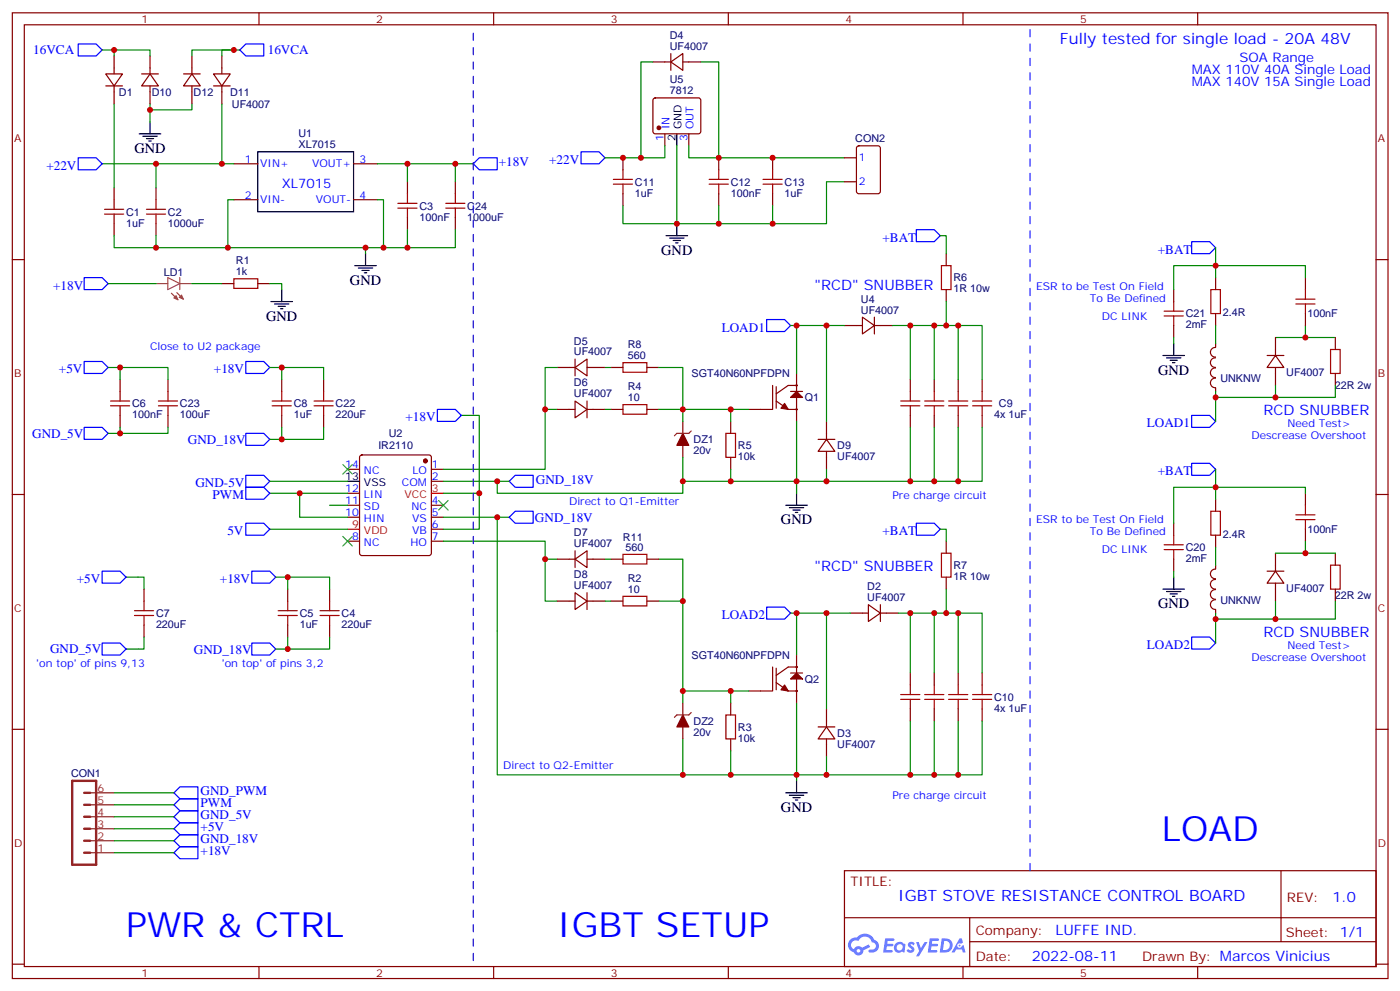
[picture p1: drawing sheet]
<svg xmlns="http://www.w3.org/2000/svg" width="413mm" height="292mm" viewBox="0 0 413 292" stroke-linecap="round" stroke-linejoin="round" font-family="sans-serif">
<g fill="none" stroke="#870000" stroke-width=".35">
<path d="M3.6 3.8h405.4v284.3h-405.4zM7.2 7.3h398.2v277.3h-398.2zM76.3 3.8v3.5M145.5 3.8v3.5M214.6 3.8v3.5M283.7 3.8v3.5M352.9 3.8v3.5M3.6 76.4h3.6M405.4 76.4h3.6M3.6 145.6h3.6M405.4 145.6h3.6M3.6 214.7h3.6"/>
<path d="M405.4 214.7h3.6M248.8 256.4h156.6v28.2h-156.6zM377.4 256.4v20.9M248.8 270.2h156.5M285.7 277.3h119.6M285.7 270.2v14.1M3.6 283.9h3.6M76.3 284.6v3.5M145.5 284.6v3.5M214.6 284.6v3.5M283.7 284.6v3.5M352.9 284.6v3.5"/>
<path d="M405.4 283.9h3.6"/>
</g>
<g fill="#5487ff">
<path d="M267.8 277.5a1.22 1.22 0 0 1 1.7 .3l-.4 .6a.47 .47 0 0 0-.3-.4 .47 .47 0 0 0-.5 .2l.2 .2a1.14 1.14 0 0 1 .7 1.7 1.14 1.14 0 0 1-1.9 0l-.2-.2 .5-.5 .7 .4a.29 .29 0 0 0 .4-.2 .29 .29 0 0 0-.3-.4 1.04 1.04 0 0 1-.6-1.7z"/>
<path d="M260.8 276.3h2.4l.3 .2-.1 .5h-1.9l-.1 .9h1.5l.4 .4-.4 .3h-1.6l-.2 1.1 1.8 .1 .1 .3-.1 .3h-2.7z"/>
<path d="M274 276.3h2.3l.3 .2-.1 .5h-1.8l-.1 .9h1.5l.3 .4-.4 .3h-1.6l-.1 1.1 1.7 .1 .2 .3-.2 .3h-2.6z"/>
<path d="M282.7 276.3h.7l.3 1.2-.6 .4a.69 .69 0 0 0-1 .2 .69 .69 0 0 0 .5 1 .69 .69 0 0 0 .8-.6l.5-.3 .6 2.2h-.8l-.2-.8h-1.8l-.5 .8h-.8z"/>
<path d="M269.9 277.4h.8l.6 1.8 1.1-1.8h.9l-2.6 4.2h-.8l.9-1.6z"/>
<path d="M277.5 276.3l-.6 4.1h1.3a2.11 2.11 0 0 0 2.5-2.1 2.11 2.11 0 0 0-2.5-2zM278.2 277a1.39 1.39 0 0 1 1.7 1.4 1.39 1.39 0 0 1-1.8 1.3h-.3z"/>
<path d="M263.8 277.9a1.54 1.54 0 0 0-.1 2.2 1.54 1.54 0 0 0 2.2 .1l.6 .2 .3-2.3-.2-.2h-.4a1.49 1.49 0 0 0-2.4 0zM264.1 278.9a.94 .94 0 0 1 1.8 0 .94 .94 0 0 1-1.8 0z"/>
<path d="M250.5 276.7a2.18 2.18 0 0 0 1.1 3.7 1.44 1.44 0 0 0 1.6 .9 1.44 1.44 0 0 0 1.2-1.5l2-1-.5-.7-1.9 .9a1.47 1.47 0 0 0-2.4 .5 1.39 1.39 0 0 1-.7-2 1.39 1.39 0 0 1 2-.4 2.12 2.12 0 0 1 2.2-1.3 2.12 2.12 0 0 1 1.9 1.7 1.14 1.14 0 0 1 1.1 1.4 1.14 1.14 0 0 1-1.7 .7 .43 .43 0 0 0-.5 .4 .43 .43 0 0 0 .4 .5 1.98 1.98 0 0 0 2.5-1.3 1.98 1.98 0 0 0-1.2-2.5 3.1 3.1 0 0 0-5.3-.7l-.9 .1zM252.4 280a.55 .55 0 0 1 1.1 0 .55 .55 0 0 1-1.1 0z"/>
<circle cx="282.7" cy="278.4" r=".26"/>
</g>
<g fill="#870000" stroke="#870000" stroke-width=".35">
<path d="M232.9 117l1.8-1.7 1.8 1.7z"/>
<path d="M231.2 118.8l1 1.7-2.1-.3z"/>
<path d="M232.9 199.9l1.8-1.7 1.8 1.7z"/>
<path d="M231.2 201.7l1 1.7-2.1-.3z"/>
<path d="M201.2 127.6l1.8 3.5h-3.6z"/>
<path d="M201.2 210.5l1.8 3.5h-3.6z"/>
<circle cx="125.3" cy="135.7" r=".53"/>
<circle cx="194.1" cy="37.6" r=".53"/>
</g>
<g fill="none" stroke="#870000" stroke-width=".35">
<path d="M33.6 16.5v5.3M44.2 16.5v5.3M56.6 16.5v5.3M65.4 16.5v5.3M192.4 18.2h5.3M197.7 18.2l3.5-2.4v4.9zM197.7 15.8v4.9M201.2 18.2h5.3M31.2 21.8h4.9l-2.5 3.5zM31.2 25.3h4.9M33.6 25.3v5.3M41.7 21.8h5"/>
<path d="M44.2 21.8l2.5 3.5h-5zM44.2 25.3v5.3M54.1 21.8h4.9M56.6 21.8l2.4 3.5h-4.9zM56.6 25.3v5.3M62.9 21.8h4.9l-2.4 3.5zM62.9 25.3h4.9M65.4 25.3v5.3M192.6 29l.5-.2h12.7l.5 .2 .2 .5-.1 9.5-.6 .4-13-.1-.4-.6v-9.2zM195.9 39.4v3.5M203 39.4v3.5M33.6 55.3v3.5"/>
<path d="M46 55.3v3.5M68.9 48.2h7.1M68.9 58.8h7.1M104.2 48.2h7M104.2 58.8h7M120.1 53.5v3.5M134.2 53.5v3.5M183.6 46.5v3.5M183.6 57v3.6M211.8 46.5v3.5M211.8 57v3.6M227.6 46.5v3.5"/>
<path d="M227.6 57v3.6M248.8 46.5h3.5M248.8 53.5h3.5M252.6 43.1l.4-.2h5.7l.6 .5 .1 12.9-.5 .7h-5.9l-.6-.4-.1-13zM33.6 65.9v3.5M46 65.9v3.5M120.1 64.1v3.5M134.2 64.1v3.5M278.8 74.7v3.5M65.4 83.5h3.5M76 83.5h3.5M248.8 95.8h5.3"/>
<path d="M254.1 93.4l3.5 2.4-3.5 2.5zM257.6 93.4v4.9M257.6 95.8h5.3M278.8 85.3v3.5M345.8 85.3v3.5M345.8 95.8v3.6M358.2 81.7v3.6M358.2 92.3v3.5M375.8 99.4v5.3M384.6 81.7v3.6M384.6 92.3v3.5M393.5 99.4v3.5"/>
<path d="M35.4 111.7v3.6M49.5 111.7v3.6M83 111.7v3.6M95.4 111.7v3.6M164.1 108.2h5.3M169.4 108.2l3.6-2.5v5zM169.4 118.1l3.6 2.4-3.6 2.5zM169.4 105.7v5M173 108.2h5.3M173 118.1v4.9M180 108.2h3.6M190.6 108.2h3.5"/>
<path d="M227.6 113.5v7h-7M228.7 118.1l3.5 2.4h2.5M228.7 113.8v6.4M232.9 115.3h3.6M234.7 110v14.1M234.7 113.5h-2.5l-3.5 2.5M268.2 111.7v3.6M275.3 111.7v3.6M282.3 111.7v3.6M289.4 111.7v3.6M358.2 105.4a1.41 1.41 0 0 0-1.6 1.4 1.41 1.41 0 0 0 1.6 1.4M358.2 108.4a1.41 1.41 0 0 0-1.6 1.4 1.41 1.41 0 0 0 1.6 1.4"/>
<path d="M358.2 102.3a1.41 1.41 0 0 0-1.6 1.4 1.41 1.41 0 0 0 1.6 1.4M358.2 111.3a1.41 1.41 0 0 0-1.6 1.4 1.41 1.41 0 0 0 1.6 1.5v1.1M358.2 101.1v1.1M373.3 104.7h5M375.8 104.7l2.5 3.5h-5zM375.8 108.2v5.3M393.5 110v3.5M35.4 122.3v3.5M49.5 122.3v3.5M83 122.3v3.5M95.4 122.3v3.5M102.4 138.2h3.5"/>
<path d="M106.2 134.2l.4-.3h19.8l.5 .3 .2 .5v28.2l-.2 .5-.5 .2h-19.8l-.5-.3-.2-.4v-28.2zM127.1 138.2h3.5M164.1 120.5h5.3M173 120.5h5.3M180 120.5h3.6M190.6 120.5h3.5M201.2 124.1v3.5M201.2 131.1v3.6M215.3 124.1v3.5M215.3 134.7v3.5M241.1 129.4h4.9M243.5 129.4l2.5 3.5h-4.9z"/>
<path d="M243.5 124.1v5.3M243.5 132.9v5.3M268.2 122.3v3.5M275.3 122.3v3.5M282.3 122.3v3.5M289.4 122.3v3.5M102.4 148.8h3.5M102.4 152.3h3.5M102.4 159.3h3.5M102.4 145.2h3.5M127.1 141.7h3.5M127.1 148.8h3.5"/>
<path d="M127.1 152.3h3.5M127.1 155.8h3.5M127.1 159.3h3.5M278.8 159.3v3.6M345.8 154.1v3.5M358.2 147v3.5M358.2 157.6v3.5M384.6 145.2v3.6M384.6 155.8v3.5M42.4 173.5v3.5M84.8 173.5v3.5M97.1 173.5v3.5"/>
<path d="M164.1 177h5.3M164.1 164.6h5.3M169.4 164.6l3.6-2.4v4.9zM169.4 174.5l3.6 2.5-3.6 2.5zM169.4 162.2v4.9M173 177h5.3M173 174.5v5M173 164.6h5.3M180 177h3.6M180 164.6h3.6M190.6 177h3.5M190.6 164.6h3.5"/>
<path d="M255.9 178l3.5 2.5-3.5 2.5zM259.4 178v5M278.8 169.9v3.6M345.8 164.6v3.6M358.2 170.6a1.41 1.41 0 0 0-1.6 1.4 1.41 1.41 0 0 0 1.6 1.4M358.2 173.6a1.41 1.41 0 0 0-1.6 1.4 1.41 1.41 0 0 0 1.6 1.4M358.2 167.6a1.41 1.41 0 0 0-1.6 1.4 1.41 1.41 0 0 0 1.6 1.4M358.2 176.6a1.41 1.41 0 0 0-1.6 1.4 1.41 1.41 0 0 0 1.6 1.4v1.1M358.2 166.4v1.1M373.3 168.2h5M375.8 168.2l2.5 3.5h-5zM375.8 162.9v5.3"/>
<path d="M375.8 171.7v5.3M393.5 162.9v3.5M393.5 173.5v3.5M42.4 184v3.6M84.8 184v3.6M97.1 184v3.6M227.6 196.4v7h-7M228.7 196.7v6.4M232.9 198.2h3.6M234.7 192.9v14.1M234.7 196.4h-2.5l-3.5 2.5M250.6 180.5h5.3"/>
<path d="M259.4 180.5h5.3M268.2 198.2v3.5M275.3 198.2v3.5M282.3 198.2v3.5M289.4 198.2v3.5M201.2 207v3.5M201.2 214v3.6M215.3 207v3.5M215.3 217.6v3.5M228.7 201l3.5 2.4h2.5M241.1 214h4.9M243.5 214l2.5 3.6h-4.9z"/>
<path d="M243.5 208.7v5.3M243.5 217.6v5.2M268.2 208.7v3.6M275.3 208.7v3.6M282.3 208.7v3.6M289.4 208.7v3.6"/>
<circle cx="234.7" cy="113.5" r=".18"/>
<circle cx="234.7" cy="120.5" r=".18"/>
<circle cx="234.7" cy="196.4" r=".18"/>
<circle cx="234.7" cy="203.4" r=".18"/>
</g>
<path d="M102.4 155.8h3.5M127.1 145.2h3.5" fill="none" stroke="#f00" stroke-width=".35"/>
<g fill="none" stroke="#000" stroke-width=".35">
<path d="M41 39.4h6.4M44.2 35.9v3.5M199.4 39.4v3.5M42.1 40.1h4.2M43.1 40.8h2.2M43.9 41.5h.7M76 44.7h28.2v17.6h-28.2zM104.5 78.2h6.4M105.6 78.9h4.2M106.6 79.6h2.2M107.7 74.7v3.5M196.3 69.4h6.3"/>
<path d="M197.3 70.1h4.2M198.4 70.8h2.1M199.1 71.5h.7M199.4 65.9v3.5M79.8 88.8h6.4M80.9 89.5h4.2M82 90.2h2.1M82.7 90.9h.7M83 85.3v3.5M107.4 80.3h.7M342.7 104.7h6.3M343.7 105.4h4.2"/>
<path d="M344.8 106.1h2.1M345.5 106.8h.7M345.8 101.1v3.6M102.4 141.7h3.5M231.5 148.8h6.4M232.6 149.5h4.2M233.6 150.2h2.2M234.4 150.9h.7M234.7 145.2v3.6M342.7 173.5h6.3M343.7 174.2h4.2M344.8 174.9h2.1"/>
<path d="M345.5 175.6h.7M345.8 169.9v3.6M231.5 233.4h6.4M232.6 234.1h4.2M233.6 234.8h2.2M234.4 235.5h.7M234.7 229.9v3.5"/>
</g>
<g fill="none" stroke="#a10000" stroke-width=".35">
<path d="M33.6 58.8v2.8M46 58.8v2.8M117.2 59.9h5.7M120.1 57v2.9M131.3 59.9h5.7M134.2 57v2.9M180.7 52.8h5.7M180.7 54.2h5.7M183.6 50v2.8M183.6 54.2v2.8M209 52.8h5.6M209 54.2h5.6"/>
<path d="M211.8 50v2.8M211.8 54.2v2.8M224.8 52.8h5.7M224.8 54.2h5.7M227.6 50v2.8M227.6 54.2v2.8M30.8 61.6h5.6M30.8 63h5.6M33.6 63v2.9M43.1 61.6h5.7M43.1 63h5.7M46 63v2.9"/>
<path d="M117.2 61.3h5.7M120.1 61.3v2.8M131.3 61.3h5.7M134.2 61.3v2.8M277.4 78.2h2.8v7.1h-2.8zM68.9 82.1h7.1v2.8h-7.1zM343 91.6h5.7M343 93h5.7M345.8 88.8v2.8M345.8 93v2.8M356.8 85.3h2.8v7h-2.8zM381.8 88.1h5.7"/>
<path d="M381.8 89.5h5.7M384.6 85.3v2.8M384.6 89.5v2.8M32.6 118.1h5.6M32.6 119.5h5.6M35.4 115.3v2.8M35.4 119.5v2.8M46.7 118.1h5.6M46.7 119.5h5.6M49.5 115.3v2.8M49.5 119.5v2.8M80.2 118.1h5.6"/>
<path d="M80.2 119.5h5.6M83 115.3v2.8M83 119.5v2.8M92.5 118.1h5.7M92.5 119.5h5.7M95.4 115.3v2.8M95.4 119.5v2.8M183.6 119.1h7v2.9h-7zM183.6 106.8h7v2.8h-7zM265.4 118.1h5.6M265.4 119.5h5.6M268.2 115.3v2.8"/>
<path d="M268.2 119.5v2.8M272.5 118.1h5.6M272.5 119.5h5.6M275.3 115.3v2.8M275.3 119.5v2.8M279.5 118.1h5.7M279.5 119.5h5.7M282.3 115.3v2.8M282.3 119.5v2.8M286.6 118.1h5.6M286.6 119.5h5.6M289.4 115.3v2.8"/>
<path d="M289.4 119.5v2.8M392 102.9h2.9v7.1h-2.9zM213.9 127.6h2.8v7.1h-2.8zM345.8 157.6v2.8M356.8 150.5h2.8v7.1h-2.8zM381.8 151.6h5.7M381.8 153h5.7M384.6 148.8v2.8M384.6 153v2.8M39.6 179.8h5.7M42.4 177v2.8M82 179.8h5.6"/>
<path d="M84.8 177v2.8M94.3 179.8h5.6M97.1 177v2.8M183.6 175.6h7v2.8h-7zM183.6 163.2h7v2.9h-7zM277.4 162.9h2.8v7h-2.8zM343 160.4h5.7M343 161.8h5.7M345.8 161.8v2.8M392 166.4h2.9v7.1h-2.9zM39.6 181.2h5.7M42.4 181.2v2.8"/>
<path d="M82 181.2h5.6M84.8 181.2v2.8M94.3 181.2h5.6M97.1 181.2v2.8M213.9 210.5h2.8v7.1h-2.8zM265.4 204.5h5.6M265.4 205.9h5.6M268.2 201.7v2.8M268.2 205.9v2.8M272.5 204.5h5.6M272.5 205.9h5.6M275.3 201.7v2.8"/>
<path d="M275.3 205.9v2.8M279.5 204.5h5.7M279.5 205.9h5.7M282.3 201.7v2.8M282.3 205.9v2.8M286.6 204.5h5.6M286.6 205.9h5.6M289.4 201.7v2.8M289.4 205.9v2.8"/>
</g>
<path d="M203.7 126.9l-.7 .7h-3.6l-.7 .7M203.7 209.8l-.7 .7h-3.6l-.7 .7M26.6 237h7M26.6 233.4h7M26.6 251.1h7M26.6 247.5h7M26.6 244h7M26.6 240.5h7" fill="none" stroke="#8c2424" stroke-width=".35"/>
<g fill="none" stroke="#008700" stroke-width=".35">
<path d="M30.1 14.7h3.5v1.8M33.6 14.7h10.6v1.8M68.9 14.7h-12.3v1.8M70.7 14.7h-5.3v1.8M192.4 18.2h-3.6v28.3M206.5 18.2h5.3v28.3M33.6 30.6v24.7M44.2 30.6v1.7h12.4v-1.7M44.2 32.3v3.6M65.4 30.6v17.6M30.1 48.2h38.8M46 48.2v7.1"/>
<path d="M68.9 58.8h-1.8v14.1h40.6M111.2 58.8h1.8v14.1h-5.3v1.8M111.2 48.2h28.3M120.1 48.2v5.3M134.2 48.2v5.3M195.9 42.9v3.6h-17.6M199.4 42.9v23M203 42.9v3.6h45.8M248.8 53.5h-5.3v12.4h-15.9M33.6 69.4v3.5h33.5M46 69.4v3.5M120.1 67.6v5.3h-7.1"/>
<path d="M134.2 67.6v5.3h-14.1M183.6 60.6v5.3h28.2v-5.3M227.6 60.6v5.3h-15.8M277 69.4h1.8v5.3M358.2 72.9v8.8M31.9 83.5h14.1M56.6 83.5h8.8M79.5 83.5h3.5v1.8M232.9 95.8h1.8v14.2M234.7 95.8h14.1M243.5 95.8v28.3M262.9 95.8h26.5v15.9"/>
<path d="M268.2 95.8v15.9M275.3 95.8v15.9M278.8 88.8v7M282.3 95.8v15.9M345.8 99.4v1.7M358.2 95.8v5.3M375.8 99.4h17.7M384.6 81.7v-3.5h-38.8v7.1M384.6 95.8v3.6M31.9 108.2h3.5M35.4 111.7v-3.5h14.1v3.5M79.5 108.2h3.5"/>
<path d="M83 111.7v-3.5h12.4v3.5M164.1 108.2h-3.5v12.3M178.3 108.2h1.7M194.1 108.2h7.1v12.3h-7.1M358.2 115.3v8.8M375.8 113.5v3.5M393.5 113.5v3.5h-35.3M35.4 125.8v1.8h-3.5M49.5 125.8v1.8h-14.1M83 125.8v3.6M95.4 125.8v3.6h-15.9M135.9 122.3h5.3v22.9"/>
<path d="M164.1 120.5h-3.5v17.7h-30M178.3 120.5h1.7M215.3 120.5v3.6M215.3 138.2v3.5M220.6 120.5h-19.4v3.6M234.7 124.1v21.1M243.5 138.2v3.5M268.2 125.8v15.9M275.3 125.8v15.9M282.3 125.8v15.9M289.4 125.8v15.9h-88.2v-7M358.2 138.2v8.8"/>
<path d="M79.5 145.2h22.9M79.5 155.8h22.9M79.5 141.7h22.9M88.3 145.2v7.1h14.1M97.1 148.8h5.3M130.6 159.3h30v17.7h3.5M130.6 145.2h10.6v10.6h-10.6M130.6 141.7h19.4M130.6 152.3h19.4M146.5 152.3v75.8h54.7M146.5 141.7v3.5h54.7v-3.5M277 155.8h1.8v3.5"/>
<path d="M384.6 145.2v-1.7h-38.8v10.6M384.6 159.3v3.6M37.1 169.9h5.3v3.6M81.2 169.9h3.6M84.8 173.5v-3.6h12.3v3.6M160.6 164.6h3.5M178.3 177h1.7M178.3 164.6h1.7M194.1 164.6h7.1v38.8M194.1 177h7.1M278.8 173.5v7M345.8 168.2v1.7"/>
<path d="M358.2 161.1v5.3M375.8 177v5.3h-17.6M375.8 162.9h17.7M393.5 177v5.3h-17.7M42.4 187.6v3.5h-5.3M81.2 191.1h3.6M84.8 187.6v3.5h12.3v-3.5M232.9 180.5h1.8v12.4M234.7 180.5h15.9M243.5 180.5v28.2M264.7 180.5h24.7v17.7M268.2 180.5v17.7"/>
<path d="M275.3 180.5v17.7M282.3 180.5v17.7M358.2 180.5v8.8M215.3 203.4h-14.1v3.6M220.6 203.4h-5.3v3.6M234.7 207v22.9M268.2 212.3v15.8M275.3 212.3v15.8M282.3 212.3v15.8M289.4 212.3v15.8h-88.2v-10.5M33.6 237h17.7M33.6 233.4h17.7"/>
<path d="M215.3 221.1v7M243.5 222.8v5.3M33.6 240.5h17.7M33.6 251.1h17.7M33.6 247.5h17.7M33.6 244h17.7"/>
</g>
<g fill="none" stroke="#00f" stroke-width=".35">
<path d="M23 12.9h5.3l1.8 1.8-1.8 1.8h-5.3zM70.7 14.7l1.7-1.8h5.3v3.6h-5.3zM23 46.5h5.3l1.8 1.7-1.8 1.8h-5.3zM139.5 48.2l1.7-1.7h5.3v3.5h-5.3zM171.2 44.7h5.3l1.8 1.8-1.8 1.7h-5.3zM270 67.6h5.3l1.7 1.8-1.7 1.8h-5.3zM351.1 71.2h5.3l1.8 1.7-1.8 1.8h-5.3zM24.8 81.7h5.3l1.8 1.8-1.8 1.8h-5.3zM225.9 94.1h5.3l1.7 1.7-1.7 1.8h-5.3zM24.8 106.4h5.3l1.8 1.8-1.8 1.8h-5.3zM72.4 106.4h5.3l1.8 1.8-1.8 1.8h-5.3zM24.8 125.8h5.3l1.8 1.8-1.8 1.8h-5.3z"/>
<path d="M72.4 139.9h5.3l1.8 1.8-1.8 1.8h-5.3zM72.4 127.6h5.3l1.8 1.8-1.8 1.7h-5.3zM128.9 120.5h5.3l1.7 1.8-1.7 1.8h-5.3zM351.1 122.3h5.3l1.8 1.8-1.8 1.7h-5.3zM351.1 136.4h5.3l1.8 1.8-1.8 1.7h-5.3zM72.4 143.5h5.3l1.8 1.7-1.8 1.8h-5.3zM72.4 154.1h5.3l1.8 1.7-1.8 1.8h-5.3zM150 141.7l1.8-1.8h5.3v3.6h-5.3zM150 152.3l1.8-1.8h5.3v3.6h-5.3zM270 154.1h5.3l1.7 1.7-1.7 1.8h-5.3zM30.1 168.2h5.3l1.7 1.7-1.7 1.8h-5.3zM74.2 168.2h5.3l1.7 1.7-1.7 1.8h-5.3z"/>
<path d="M225.9 178.8h5.3l1.7 1.7-1.7 1.8h-5.3zM30.1 189.3h5.3l1.7 1.8-1.7 1.8h-5.3zM74.2 189.3h5.3l1.7 1.8-1.7 1.8h-5.3zM351.1 187.6h5.3l1.8 1.7-1.8 1.8h-5.3zM51.3 237l1.7-1.8h5.3v3.5h-5.3zM51.3 233.4l1.7-1.7h5.3v3.5h-5.3zM51.3 244l1.7-1.7h5.3v3.5h-5.3zM51.3 247.5l1.7-1.7h5.3v3.5h-5.3zM51.3 251.1l1.7-1.8h5.3v3.5h-5.3zM51.3 240.5l1.7-1.8h5.3v3.6h-5.3z"/>
</g>
<path d="M101 136.8l2.8 2.8M103.8 136.8l-2.8 2.8M101 157.9l2.8 2.9M103.8 157.9l-2.8 2.9M129.2 147.4l2.8 2.8M132 147.4l-2.8 2.8" fill="none" stroke="#3c3" stroke-width=".35"/>
<path d="M46 83.5h3.4M49.4 81.7l3.6 1.8-3.6 1.8zM50.5 86.3l1.9 2M52.1 86.1l1.9 2M53 81.7v3.6M53.1 83.5h3.5" fill="none" stroke="#a64a4a" stroke-width=".35"/>
<g fill="#a64a4a" stroke="#a64a4a" stroke-width=".29">
<path d="M51.2 87.7l.7-.7 .5 1.3z"/>
<path d="M52.8 87.6l.7-.7 .5 1.2z"/>
</g>
<path d="M21.3 229.9h7v24.7h-7zM24.8 237h1.8M24.8 233.4h1.8M24.8 244h1.8M24.8 247.5h1.8M24.8 251.1h1.8M24.8 240.5h1.8" fill="none" stroke="#8c2424" stroke-width=".71"/>
<path d="M303.5 256.4v-248.7M139.5 282.8v-273.4" fill="none" stroke="#30c" stroke-width=".35" stroke-dasharray="2.1 2.1"/>
<g fill="#c00">
<circle cx="215.3" cy="203.4" r=".88"/>
<circle cx="201.2" cy="203.4" r=".88"/>
<circle cx="234.7" cy="228.1" r=".88"/>
<circle cx="215.3" cy="228.1" r=".88"/>
<circle cx="234.7" cy="141.7" r=".88"/>
<circle cx="215.3" cy="141.7" r=".88"/>
<circle cx="243.5" cy="141.7" r=".88"/>
<circle cx="243.5" cy="228.1" r=".88"/>
<circle cx="384.6" cy="99.4" r=".88"/>
<circle cx="384.6" cy="162.9" r=".88"/>
<circle cx="358.2" cy="117" r=".88"/>
<circle cx="375.8" cy="117" r=".88"/>
<circle cx="358.2" cy="78.2" r=".88"/>
<circle cx="358.2" cy="143.5" r=".88"/>
<circle cx="358.2" cy="182.3" r=".88"/>
<circle cx="375.8" cy="182.3" r=".88"/>
<circle cx="141.2" cy="145.2" r=".88"/>
<circle cx="88.3" cy="145.2" r=".88"/>
<circle cx="120.1" cy="48.2" r=".88"/>
<circle cx="113" cy="72.9" r=".88"/>
<circle cx="46" cy="72.9" r=".88"/>
<circle cx="46" cy="48.2" r=".88"/>
<circle cx="199.4" cy="65.9" r=".88"/>
<circle cx="183.6" cy="46.5" r=".88"/>
<circle cx="211.8" cy="46.5" r=".88"/>
<circle cx="227.6" cy="46.5" r=".88"/>
<circle cx="211.8" cy="65.9" r=".88"/>
<circle cx="188.8" cy="46.5" r=".88"/>
<circle cx="215.3" cy="120.5" r=".88"/>
<circle cx="201.2" cy="120.5" r=".88"/>
<circle cx="268.2" cy="141.7" r=".88"/>
<circle cx="275.3" cy="141.7" r=".88"/>
<circle cx="282.3" cy="141.7" r=".88"/>
<circle cx="234.7" cy="95.8" r=".88"/>
<circle cx="243.5" cy="95.8" r=".88"/>
<circle cx="268.2" cy="95.8" r=".88"/>
<circle cx="275.3" cy="95.8" r=".88"/>
<circle cx="282.3" cy="95.8" r=".88"/>
<circle cx="278.8" cy="95.8" r=".88"/>
<circle cx="201.2" cy="177" r=".88"/>
<circle cx="234.7" cy="180.5" r=".88"/>
<circle cx="243.5" cy="180.5" r=".88"/>
<circle cx="282.3" cy="228.1" r=".88"/>
<circle cx="275.3" cy="228.1" r=".88"/>
<circle cx="268.2" cy="228.1" r=".88"/>
<circle cx="282.3" cy="180.5" r=".88"/>
<circle cx="275.3" cy="180.5" r=".88"/>
<circle cx="268.2" cy="180.5" r=".88"/>
<circle cx="278.8" cy="180.5" r=".88"/>
<circle cx="160.6" cy="120.5" r=".88"/>
<circle cx="201.2" cy="228.1" r=".88"/>
<circle cx="146.5" cy="152.3" r=".88"/>
<circle cx="201.2" cy="141.7" r=".88"/>
<circle cx="146.5" cy="141.7" r=".88"/>
<circle cx="160.6" cy="164.6" r=".88"/>
<circle cx="84.8" cy="169.9" r=".88"/>
<circle cx="84.8" cy="191.1" r=".88"/>
<circle cx="83" cy="108.2" r=".88"/>
<circle cx="83" cy="129.4" r=".88"/>
<circle cx="35.4" cy="127.6" r=".88"/>
<circle cx="35.4" cy="108.2" r=".88"/>
<circle cx="120.1" cy="72.9" r=".88"/>
<circle cx="134.2" cy="48.2" r=".88"/>
<circle cx="33.6" cy="14.7" r=".88"/>
<circle cx="68.9" cy="14.7" r=".88"/>
<circle cx="107.7" cy="72.9" r=".88"/>
<circle cx="44.2" cy="32.3" r=".88"/>
<circle cx="67.1" cy="72.9" r=".88"/>
<circle cx="65.4" cy="48.2" r=".88"/>
<circle cx="227.6" cy="65.9" r=".88"/>
</g>
<g font-size="10.2" fill="#00f">
<text x="342.3" y="247.5">LOAD</text>
<text x="37.1" y="275.8">PWR &amp; CTRL</text>
<text x="164.1" y="275.8">IGBT SETUP</text>
</g>
<g font-size="4.6" fill="#00f">
<text x="312.3" y="12.9">Fully tested for single load - 20A 48V</text>
<text x="264.7" y="265.2">IGBT STOVE RESISTANCE CONTROL BOARD</text>
</g>
<g font-size="4.2">
<text x="39.6" y="45">GND</text>
<text x="194.8" y="75">GND</text>
<text x="103.1" y="83.9">GND</text>
<text x="78.4" y="94.4">GND</text>
<text x="341.2" y="110.3">GND</text>
<text x="230.1" y="154.4">GND</text>
<text x="341.2" y="179.1">GND</text>
<text x="230.1" y="239.1">GND</text>
</g>
<g font-size="4.2" fill="#00f">
<text x="240" y="85.3">&quot;RCD&quot; SNUBBER</text>
<text x="372.3" y="122.3">RCD SNUBBER</text>
<text x="240" y="168.2">&quot;RCD&quot; SNUBBER</text>
<text x="372.3" y="187.6">RCD SNUBBER</text>
<text x="392.6" y="265.6">1.0</text>
<text x="311" y="275.2">LUFFE IND.</text>
<text x="304.1" y="283">2022-08-11</text>
</g>
<g font-size="3.9" fill="#00f">
<text x="9.8" y="16">16VCA</text>
<text x="78.9" y="16">16VCA</text>
<text x="351.1" y="21.8">MAX 110V 40A Single Load</text>
<text x="365.2" y="18.2">SOA Range</text>
<text x="351.1" y="25.3">MAX 140V 15A Single Load</text>
<text x="13.7" y="50">+22V</text>
<text x="147" y="49">+18V</text>
<text x="161.8" y="48.2">+22V</text>
<text x="83" y="55.3">XL7015</text>
<text x="260" y="71.2">+BAT</text>
<text x="341.2" y="74.7">+BAT</text>
<text x="15.7" y="85.3">+18V</text>
<text x="212.7" y="97.6">LOAD1</text>
<text x="17.4" y="110">+5V</text>
<text x="63" y="110">+18V</text>
<text x="119.5" y="124.1">+18V</text>
<text x="337.9" y="125.8">LOAD1</text>
<text x="9.5" y="128.9">GND_5V</text>
<text x="55.4" y="130.7">GND_18V</text>
<text x="57.6" y="143.5">GND-5V</text>
<text x="157.9" y="142.5">GND_18V</text>
<text x="341.2" y="139.9">+BAT</text>
<text x="62.7" y="147">PWM</text>
<text x="157.6" y="153.6">GND_18V</text>
<text x="67" y="157.6">5V</text>
<text x="260" y="157.6">+BAT</text>
<text x="22.7" y="171.7">+5V</text>
<text x="64.8" y="171.7">+18V</text>
<text x="212.7" y="182.3">LOAD2</text>
<text x="337.9" y="191.1">LOAD2</text>
<text x="14.8" y="192.4">GND_5V</text>
<text x="57.1" y="192.5">GND_18V</text>
<text x="59.1" y="237.7">PWM</text>
<text x="59.1" y="234.2">GND_PWM</text>
<text x="59.1" y="244.8">+5V</text>
<text x="59.1" y="241.3">GND_5V</text>
<text x="59.1" y="248.3">GND_18V</text>
<text x="59.1" y="251.8">+18V</text>
</g>
<g font-size="3.9" fill="#800">
<text x="250.6" y="260.9">TITLE:</text>
<text x="379.2" y="265.6">REV:</text>
<text x="287.5" y="275.1">Company:</text>
<text x="378.9" y="275.8">Sheet: 1/1</text>
<text x="287.5" y="282.8">Date:</text>
<text x="336.5" y="282.9">Drawn By: Marcos Vinicius</text>
</g>
<g font-size="3.2" fill="#800">
<text x="41.7" y="6.8">1</text>
<text x="110.9" y="6.8">2</text>
<text x="180" y="6.8">3</text>
<text x="249.2" y="6.8">4</text>
<text x="318.3" y="6.8">5</text>
<text x="4.2" y="41.9">A</text>
<text x="406" y="41.9">A</text>
<text x="4.2" y="111">B</text>
<text x="406" y="111">B</text>
<text x="4.2" y="180.2">C</text>
<text x="406" y="180.2">C</text>
<text x="4.2" y="249.3">D</text>
<text x="406" y="249.3">D</text>
<text x="41.7" y="287.6">1</text>
<text x="110.9" y="287.6">2</text>
<text x="180" y="287.6">3</text>
<text x="249.2" y="287.6">4</text>
<text x="318.3" y="287.6">5</text>
</g>
<g font-size="3.2" fill="#000080">
<text x="197.3" y="11.5">D4</text>
<text x="197.3" y="14.7">UF4007</text>
<text x="35" y="28.2">D1</text>
<text x="44.7" y="28.2">D10</text>
<text x="57.1" y="28.2">D12</text>
<text x="67.8" y="28.2">D11</text>
<text x="197.3" y="27.8">7812</text>
<text x="197.3" y="24.5">U5</text>
<text x="68.3" y="31.7">UF4007</text>
<text x="88" y="40.5">U1</text>
<text x="252" y="41.9">CON2</text>
<text x="88" y="43.6">XL7015</text>
<text x="187.1" y="57.9">1uF</text>
<text x="187.1" y="54.6">C11</text>
<text x="215.3" y="57.9">100nF</text>
<text x="215.3" y="54.6">C12</text>
<text x="231.2" y="57.9">1uF</text>
<text x="231.2" y="54.6">C13</text>
<text x="37.2" y="63.5">C1</text>
<text x="49.5" y="63.5">C2</text>
<text x="123.6" y="64.9">100nF</text>
<text x="123.6" y="61.7">C3</text>
<text x="137.7" y="64.9">1000uF</text>
<text x="137.7" y="61.7">C24</text>
<text x="37.1" y="66.7">1uF</text>
<text x="49.5" y="66.7">1000uF</text>
<text x="69.5" y="77.9">R1</text>
<text x="48.2" y="81.1">LD1</text>
<text x="69.5" y="81">1k</text>
<text x="280.9" y="82.9">R6</text>
<text x="253.7" y="89.1">U4</text>
<text x="280.9" y="86.1">1R 10w</text>
<text x="253.7" y="92.3">UF4007</text>
<text x="349.4" y="93.4">C21</text>
<text x="360.3" y="93.1">2.4R</text>
<text x="385.2" y="93.4">100nF</text>
<text x="169.1" y="101.4">D5</text>
<text x="349.4" y="96.6">2mF</text>
<text x="169.1" y="104.7">UF4007</text>
<text x="185" y="105.7">560</text>
<text x="185" y="102.6">R8</text>
<text x="169.1" y="113.8">D6</text>
<text x="203.8" y="111">SGT40N60NPFDPN</text>
<text x="359.6" y="112.5">UNKNW</text>
<text x="379" y="110.8">UF4007</text>
<text x="38.9" y="119.9">C6</text>
<text x="53" y="119.9">C23</text>
<text x="86.5" y="119.9">C8</text>
<text x="98.9" y="119.9">C22</text>
<text x="169.1" y="117">UF4007</text>
<text x="185" y="118.1">10</text>
<text x="185" y="114.9">R4</text>
<text x="237.2" y="118.1">Q1</text>
<text x="294.3" y="119.9">C9</text>
<text x="393.3" y="114.5">22R 2w</text>
<text x="38.9" y="123.1">100nF</text>
<text x="53" y="123.1">100uF</text>
<text x="86.5" y="123.1">1uF</text>
<text x="98.9" y="123.1">220uF</text>
<text x="292.9" y="123.1">4x 1uF</text>
<text x="114.6" y="128.8">U2</text>
<text x="204.4" y="130.5">DZ1</text>
<text x="111.5" y="132.3">IR2110</text>
<text x="204.4" y="133.7">20v</text>
<text x="217.4" y="135.5">10k</text>
<text x="217.4" y="132.3">R5</text>
<text x="246.7" y="135.5">UF4007</text>
<text x="246.7" y="132.3">D9</text>
<text x="169.1" y="161.1">UF4007</text>
<text x="169.1" y="157.9">D7</text>
<text x="183.6" y="159.3">R11</text>
<text x="360.3" y="158.4">2.4R</text>
<text x="385.2" y="156.9">100nF</text>
<text x="184.3" y="162.3">560</text>
<text x="280.9" y="167.5">R7</text>
<text x="349.4" y="165.3">2mF</text>
<text x="349.4" y="162.2">C20</text>
<text x="169.1" y="173.5">UF4007</text>
<text x="169.1" y="170.2">D8</text>
<text x="185" y="171.3">R2</text>
<text x="255.5" y="173.8">D2</text>
<text x="280.9" y="170.8">1R 10w</text>
<text x="185" y="174.5">10</text>
<text x="255.5" y="177">UF4007</text>
<text x="359.6" y="177.8">UNKNW</text>
<text x="379" y="174.3">UF4007</text>
<text x="393.3" y="176.3">22R 2w</text>
<text x="46" y="184.9">220uF</text>
<text x="46" y="181.6">C7</text>
<text x="88.3" y="184.9">1uF</text>
<text x="88.3" y="181.6">C5</text>
<text x="100.6" y="184.9">220uF</text>
<text x="100.7" y="181.6">C4</text>
<text x="203.8" y="193.9">SGT40N60NPFDPN</text>
<text x="237.2" y="201">Q2</text>
<text x="292.9" y="209.6">4x 1uF</text>
<text x="292.9" y="206.3">C10</text>
<text x="204.4" y="213.4">DZ2</text>
<text x="217.4" y="215.2">R3</text>
<text x="204.4" y="216.6">20v</text>
<text x="217.4" y="218.4">10k</text>
<text x="246.7" y="220.2">UF4007</text>
<text x="246.7" y="216.9">D3</text>
<text x="20.9" y="228.7">CON1</text>
</g>
<g font-size="3.2" fill="#00f">
<text x="195.5" y="41.6" transform="rotate(-90 195.5 41.6)">1</text>
<text x="197.3" y="38.1" transform="rotate(-90 197.3 38.1)">IN</text>
<text x="202.6" y="41.6" transform="rotate(-90 202.6 41.6)">3</text>
<text x="204.4" y="38.1" transform="rotate(-90 204.4 38.1)">OUT</text>
<text x="72.2" y="47.9">1</text>
<text x="105.9" y="47.9">3</text>
<text x="253" y="47.5">1</text>
<text x="76.7" y="49.3">VIN+</text>
<text x="91.9" y="49.3">VOUT+</text>
<text x="72.2" y="58.5">2</text>
<text x="76.7" y="59.9">VIN-</text>
<text x="93.1" y="59.9">VOUT-</text>
<text x="105.9" y="58.5">4</text>
<text x="253" y="54.6">2</text>
<text x="305.3" y="85.3">ESR to be Test On Field</text>
<text x="321.1" y="88.8">To Be Defined</text>
<text x="324.7" y="94.1">DC LINK</text>
<text x="44.2" y="102.9">Close to U2 package</text>
<text x="379.3" y="125.8">Need Test&gt;</text>
<text x="368.8" y="129.4">Descrease Overshoot</text>
<text x="101.7" y="137.8">14</text>
<text x="127.3" y="137.8">1</text>
<text x="107.2" y="139.6">NC</text>
<text x="118.4" y="143.1">COM</text>
<text x="121.5" y="139.6">LO</text>
<text x="127.3" y="141.4">2</text>
<text x="101.7" y="148.4">11</text>
<text x="101.7" y="144.9">12</text>
<text x="107.2" y="146.6">LIN</text>
<text x="127.3" y="148.4">4</text>
<text x="167.7" y="148.8">Direct to Q1-Emitter</text>
<text x="262.9" y="147">Pre charge circuit</text>
<text x="101.7" y="151.9">10</text>
<text x="107.2" y="153.7">HIN</text>
<text x="107.2" y="150.2">SD</text>
<text x="121.2" y="150.2">NC</text>
<text x="121.5" y="153.7">VS</text>
<text x="127.3" y="151.9">5</text>
<text x="127.3" y="155.5">6</text>
<text x="305.3" y="154.1">ESR to be Test On Field</text>
<text x="103.7" y="159">8</text>
<text x="107.2" y="160.8">NC</text>
<text x="120.9" y="160.8">HO</text>
<text x="121.5" y="157.2">VB</text>
<text x="127.3" y="159">7</text>
<text x="321.1" y="157.6">To Be Defined</text>
<text x="324.7" y="162.9">DC LINK</text>
<text x="379.3" y="191.1">Need Test&gt;</text>
<text x="10.7" y="196.4">'on top' of pins 9,13</text>
<text x="65.4" y="196.4">'on top' of pins 3,2</text>
<text x="368.8" y="194.6">Descrease Overshoot</text>
<text x="148.3" y="226.4">Direct to Q2-Emitter</text>
<text x="262.9" y="235.2">Pre charge circuit</text>
</g>
<g font-size="3.2">
<text x="199.1" y="41.6" transform="rotate(-90 199.1 41.6)">2</text>
<text x="200.8" y="38.1" transform="rotate(-90 200.8 38.1)">GND</text>
<text x="101.7" y="141.4">13</text>
<text x="107.2" y="143.1">VSS</text>
</g>
<g font-size="3.2" fill="#f00">
<text x="119.2" y="146.6">VCC</text>
<text x="127.3" y="144.9">3</text>
<text x="103.7" y="155.5">9</text>
<text x="107.2" y="157.2">VDD</text>
</g>
<g font-size="3.2" fill="#8d2323">
<text x="28.7" y="233.1">6</text>
<text x="28.7" y="236.6">5</text>
<text x="28.7" y="243.7">3</text>
<text x="28.7" y="240.1">4</text>
<text x="28.7" y="250.7">1</text>
<text x="28.7" y="247.2">2</text>
</g>
</svg>
